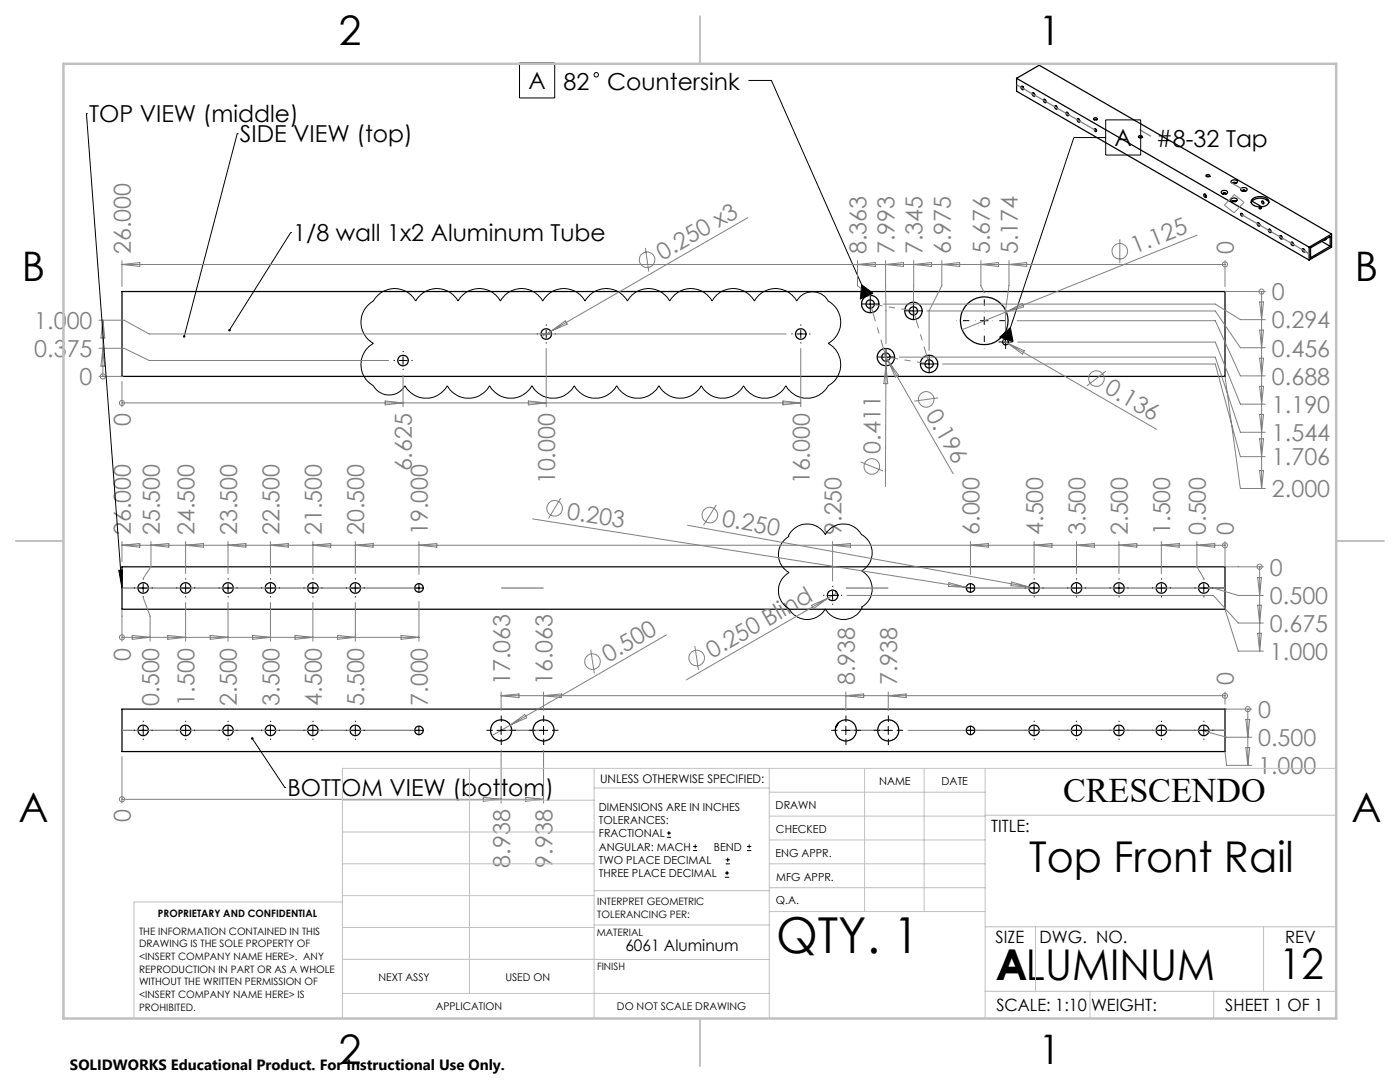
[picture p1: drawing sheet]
<svg xmlns="http://www.w3.org/2000/svg" width="279mm" height="216mm" viewBox="0 0 279 216" stroke-linecap="round" stroke-linejoin="round" font-family="sans-serif">
<g fill="none" stroke="#000" stroke-width=".25">
<path d="M202.9 15.6v2.6l58.4 33.7M202.9 15.6l58.4 33.7M202.9 15.6l4.5-2.6 58.3 33.7M203.8 17.2a.39 .39 0 0 1 .4 .3 .39 .39 0 0 1-.1 .4l-.3-.3zM204 17.3h.1M204 17.3l.3 .4M206 18.6a.39 .39 0 0 1 .5 .1 .39 .39 0 0 1-.1 .5l-.3-.3zM206.3 18.5l.3 .5M208.3 19.8a.39 .39 0 0 1 .4 .2 .39 .39 0 0 1-.1 .5 .46 .46 0 0 1-.3-.7zM208.5 19.8l.3 .5M210.5 21.1a.37 .37 0 0 1 .5 .3 .37 .37 0 0 1-.2 .4l-.3-.3zM210.7 21.1l.3 .5"/>
<path d="M212.8 22.4a.38 .38 0 0 1 .4 .2 .38 .38 0 0 1-.2 .5l-.3-.4zM213 22.4l.3 .5M215 23.7a.42 .42 0 0 1 .4 .2 .42 .42 0 0 1 0 .5 .51 .51 0 0 1-.4-.7zM215.2 23.7l.3 .5M218.3 23.6a.34 .34 0 0 1 .4-.2 .34 .34 0 0 1 .2 .5 .36 .36 0 0 1-.4 .1 .36 .36 0 0 1-.2-.4zM218.3 23.9h.6M218.4 25.8a.31 .31 0 0 1 .4 .1 .31 .31 0 0 1-.1 .4l-.3-.2zM218.7 25.8l.1 .2M227.3 27.1a.39 .39 0 0 1 .4-.1 .39 .39 0 0 1 .3 .4 .36 .36 0 0 1-.5 .2 .36 .36 0 0 1-.2-.5zM227.3 27.4h.6M227.9 27.4h.1M240.3 38.7a.42 .42 0 0 1 .4 .3 .42 .42 0 0 1-.1 .4 .51 .51 0 0 1-.3-.7z"/>
<path d="M240.5 38.7l.3 .5M240.7 35a.39 .39 0 0 1 .4-.2 .39 .39 0 0 1 .3 .3 .39 .39 0 0 1-.4 .2 .39 .39 0 0 1-.3-.3zM240.8 35.2h.5M241.3 35.2h.1M243.8 38.2a.72 .72 0 0 1 1.2 .3 .69 .69 0 0 1-.7 .3 .69 .69 0 0 1-.6-.5zM244.1 38.6l.2-.1 .4 .2a.34 .34 0 0 0-.6 0zM245.7 36.2a.73 .73 0 0 1 1.2 .2 .74 .74 0 0 1-1.2-.2zM245.7 39.7a.71 .71 0 0 1 1.2 .3 .73 .73 0 0 1-1.3-.2zM246 36.5l.5-.1 .1 .2a.34 .34 0 0 0-.6 0zM247.7 37.6a.72 .72 0 0 1 1.2 .3 .71 .71 0 0 1-.7 .3 .71 .71 0 0 1-.6-.5zM248 38l.2-.1 .4 .2a.34 .34 0 0 0-.4-.2 .34 .34 0 0 0-.3 .2zM248.2 37.9v.3"/>
<path d="M249.9 39.8a2.28 2.28 0 0 1 3.3 .3 1.37 1.37 0 0 1-1.7 1.2 1.47 1.47 0 0 1-1.8-1.2zM24.3 58.2h220.2v16.9h-220.2zM246 40.1l.4-.1 .2 .2a.37 .37 0 0 0-.6 0zM247.6 42.6a.27 .27 0 0 1 .4 .1 .27 .27 0 0 1-.2 .4zM247.9 42.6l.1 .3M249.7 40.4a2.2 2.2 0 0 1 3.5 0M249.9 40.1l1.9 1.2M251 44.4a.42 .42 0 0 1 .4 .3 .42 .42 0 0 1-.1 .5 .51 .51 0 0 1-.3-.8zM251.2 44.4l.3 .5M251.8 40.1a.3 .3 0 0 1 .4 .2 .3 .3 0 0 1-.2 .4l-.2-.4zM252.1 40.2l.1 .3M253.2 45.8a.37 .37 0 0 1 .4 .2 .37 .37 0 0 1-.1 .4l-.3-.3z"/>
<path d="M253.4 45.8l.3 .4M255.4 47.1a.36 .36 0 0 1 .5 .2 .36 .36 0 0 1-.2 .4l-.3-.4zM255.7 47.1l.2 .4M257.7 48.3a.43 .43 0 0 1 .4 .2 .43 .43 0 0 1 0 .5 .5 .5 0 0 1-.4-.7zM257.9 48.3l.3 .5M259.9 49.6a.41 .41 0 0 1 .4 .2 .41 .41 0 0 1 0 .5 .46 .46 0 0 1-.4-.7zM260.1 49.6l.3 .5M261.3 49.3v2.6M261.5 49.5l4-2.3v1.9l-4 2.3zM263.8 48.2l1.7 .9M264.6 47.7l-.1 .2h-.1M265.7 46.7l-4.4 2.6"/>
<path d="M265.7 46.7v2.6l-4.4 2.6M24.3 113.1h220.2v8.5h-220.2zM166.8 118l.4 .7M24.3 141.5h220.2v8.5h-220.2zM167.2 144.4l-.4 .7"/>
<circle cx="251.5" cy="41.6" r=".18"/>
<circle cx="80.4" cy="71.9" r="1.06"/>
<circle cx="109" cy="66.6" r="1.06"/>
<circle cx="159.8" cy="66.6" r="1.06"/>
<circle cx="173.7" cy="60.7" r=".83"/>
<circle cx="173.7" cy="60.7" r="1.75"/>
<circle cx="176.8" cy="71.3" r=".83"/>
<circle cx="176.8" cy="71.3" r="1.75"/>
<circle cx="182.3" cy="62" r=".83"/>
<circle cx="182.3" cy="62" r="1.74"/>
<circle cx="185.4" cy="72.6" r="1.74"/>
<circle cx="185.4" cy="72.6" r=".84"/>
<circle cx="196.4" cy="64" r="4.8"/>
<circle cx="200.7" cy="68.3" r=".58"/>
<circle cx="28.6" cy="117.3" r="1.06"/>
<circle cx="37" cy="117.3" r="1.06"/>
<circle cx="45.5" cy="117.3" r="1.06"/>
<circle cx="54" cy="117.3" r="1.06"/>
<circle cx="62.4" cy="117.3" r="1.06"/>
<circle cx="70.9" cy="117.3" r="1.06"/>
<circle cx="83.6" cy="117.3" r=".85"/>
<circle cx="166.2" cy="118.8" r="1.06"/>
<circle cx="193.7" cy="117.3" r=".85"/>
<circle cx="206.4" cy="117.3" r="1.06"/>
<circle cx="214.8" cy="117.3" r="1.06"/>
<circle cx="223.3" cy="117.3" r="1.06"/>
<circle cx="231.8" cy="117.3" r="1.06"/>
<circle cx="240.2" cy="117.3" r="1.06"/>
<circle cx="28.6" cy="145.7" r="1.06"/>
<circle cx="37" cy="145.7" r="1.06"/>
<circle cx="45.5" cy="145.7" r="1.06"/>
<circle cx="54" cy="145.7" r="1.06"/>
<circle cx="62.4" cy="145.7" r="1.06"/>
<circle cx="70.9" cy="145.7" r="1.06"/>
<circle cx="83.6" cy="145.7" r=".85"/>
<circle cx="100" cy="145.7" r="2.11"/>
<circle cx="108.5" cy="145.7" r="2.11"/>
<circle cx="168.8" cy="145.7" r="2.11"/>
<circle cx="177.3" cy="145.7" r="2.11"/>
<circle cx="193.7" cy="145.7" r=".85"/>
<circle cx="206.4" cy="145.7" r="1.06"/>
<circle cx="214.8" cy="145.7" r="1.06"/>
<circle cx="223.3" cy="145.7" r="1.06"/>
<circle cx="231.8" cy="145.7" r="1.06"/>
<circle cx="240.2" cy="145.7" r="1.06"/>
</g>
<g fill="none" stroke="#808080" stroke-width=".2">
<path d="M24.3 52v5.2M24.3 52.8l3.6-.4v.8zM24.3 52.8h220.2M128.8 49.5l.7 4.7M149.3 43.4l-39.4 22.7M171.1 52v5l2.6 2M171.1 52.8l3.6-.4v.8zM176.7 52l.1 16.6M176.7 52.8l3.6-.4v.8zM182.4 52l-.1 8.4M182.4 52.8l3.5-.4v.8zM188 52v5l-2.6 5v8"/>
<path d="M188 52.8l3.5-.4v.8zM195.8 52v5l.6 1.4M195.8 52.8l3.5-.4v.8zM201.4 52v5l-.7 5v3.8M201.4 52.8l3.5-.4v.8zM223.5 47.7v4.8M238.9 46.9l-38.1 15.3M244.5 52.8h.1M244.5 58.2h8M244.5 52v5.2M251.8 58.2h.1M251.8 58.2v39.3"/>
<path d="M19.8 75.1h4.5M19.8 69.5h5l5 2.4h47.7M19.8 63.9h5l5 2.7h127.1M20.5 75.1h.1M20.5 63.9v11.2M20.5 69.5l.4 3.6h-.8zM20.5 63.9l.4 3.6h-.8zM24.3 76.1v5.1M24.3 75.1h.1M80.4 74.8v6.4M109 69.5v11.7M109.9 66.1l-1.8 1.1"/>
<path d="M109.9 66.1l2.9-2.1 .4 .7zM159.8 69.5v11.7M176.3 60.7h66.2l5 3.1h5M176.4 70.5l.8 1.5M176.8 69.5v3.5M176.8 73l-.1 24.1M176.8 73l.4 3.6h-.8zM177.2 72l13 22.5M177.2 72l2.1 2.9-.6 .3zM179.5 71.3h63l5 15h5M185 62.1h57.5l5 7.3h5M187.2 79.4l-4.7 .6"/>
<path d="M188.1 72.6h54.4l5 18.5h5M200.2 68l1 .5M200.8 62.2l-8.8 3.6M200.8 62.2l3.2-1.7 .3 .7zM201.2 68.5l29.7 17.2M201.2 68.5l3.2 1.5-.4 .7zM203 64h39.5l5 11h5M203.1 68.3h39.4l5 12.3h5M220.7 74l-3.8 3M244.5 75.1l3 22.4h5M251.4 60.3h.8l-.4 3.5zM251.4 65.9h.8l-.4 3.5z"/>
<path d="M251.4 71.5h.8l-.4 3.5zM251.4 77.1h.8l-.4 3.5zM24.3 80.4h.1M24.3 80.4h135.5M76.9 80l3.5 .4-3.5 .4zM105.4 80l3.6 .4-3.6 .4zM111.9 99.4l-2.4 4.1M156.2 80l3.6 .4-3.6 .4zM171.8 92.2l4.4 1.8M251.4 82.7h.8l-.4 3.6zM251.4 87.6h.8l-.4 3.5zM251.4 93.9h.8l-.4 3.6z"/>
<path d="M24.3 108.8h220.2M24.3 108.1v4M24.3 108.8l3.6-.4v.8zM28.6 119.2l1.4 3.7v5.1M30.1 108.1v5l-1.5 2.3M30.1 108.8l3.6-.4v.8zM37 108.1v6.3M37 108.8l3.6-.4v.8zM45.5 108.1v6.3M45.5 108.8l3.6-.4v.8zM54 108.1v6.3M54 108.8l3.5-.4v.8z"/>
<path d="M62.4 108.1v6.3M62.4 108.8l3.6-.4v.8zM70.9 108.1v6.3M70.9 108.8l3.6-.4v.8zM83.6 108.1v6.5M83.6 108.8l3.6-.4v.8zM106.3 103.5l86.5 13.7M137.2 104.8l68.2 12.3M142.9 100.8l-2.5 4M165.2 119.3l-28.3 16.4M166.2 108.1v7.8M166.2 108.8l3.5-.4v.8z"/>
<path d="M167.1 118.3l-1.9 1M169.1 118.8h73l5 5.5h5M189.4 116.3l3.4 .9-3.5-.2zM192.8 117.2l1.7 .3M193.7 108.1v6.5M193.7 108.8l3.5-.4v.8zM201.9 116.1l3.5 1-3.6-.2zM205.4 117.1l2 .4M206.4 108.1v6.3M206.4 108.8l3.5-.4v.8zM214.8 108.1v6.3M214.8 108.8l3.6-.4v.8z"/>
<path d="M223.3 108.1v6.3M223.3 108.8l3.6-.4v.8zM231.8 108.1v6.3M231.8 108.8l3.5-.4v.8zM238.9 108.1v5l1.3 2.3M238.9 108.8l3.5-.4v.8zM243.1 117.3h-1l5 1.5h5M244.5 108.8h.1M244.5 108.1v5h7.6M251 115.3h.7l-.3 3.5zM251.4 113.1h.1M251.4 113.1v16.8"/>
<path d="M24.3 127.2h.1M24.3 121.6v6.4M24.3 127.2h59.3M26.4 126.8l3.6 .4-3.6 .4zM33.5 126.8l3.5 .4-3.5 .4zM37 120.2v7.8M41.9 126.8l3.6 .4-3.6 .4zM45.5 120.2v7.8M50.4 126.8l3.6 .4-3.6 .4zM54 120.2v7.8M58.9 126.8l3.5 .4-3.5 .4zM62.4 120.2v7.8"/>
<path d="M67.3 126.8l3.6 .4-3.6 .4zM70.9 120.2v7.8M80 126.8l3.6 .4-3.6 .4zM83.6 120v8M100 138.8h144.5M100 138.1v3.7M100 138.8l3.6-.3v.7zM108.5 138.1v3.7M108.5 138.8l3.5-.3v.7zM117.9 129.6l.7 4.8M133.1 126.6l-31.3 18.1M138.7 128.9l.7 4.8"/>
<path d="M162 120.8l3.2-1.5-2.9 2.2zM168.8 138.1v3.7M168.8 138.8l3.6-.3v.7zM177.3 138.1v3.7M177.3 138.8l3.5-.3v.7zM244.5 138.8h.1M244.5 121.6l2.6 8.3h5M244.5 138.1v2.4M251 126.4h.7l-.3 3.5zM251 120.8h.7l-.3 3.5zM24.3 159.5h.1M24.3 151v9.2"/>
<path d="M24.3 159.5h84.2M96.4 159.1l3.6 .4-3.6 .4zM100 149.7v10.5M101.8 144.7l-3.6 2.1M101.8 144.7l2.9-2.1 .4 .6zM104.9 159.1l3.6 .4-3.6 .4zM108.5 149.7v10.5M181.2 145.7h58.6l5 1.4h5M244.5 141.5h5.3M244.5 150l.3 2.7h5M248.6 143.5h.8l-.4 3.6zM248.6 149.2h.8l-.4 3.5z"/>
<path d="M249 141.5h.1M249 141.5v11.2"/>
<circle cx="129.1" cy="51.8" r="1.56"/>
<circle cx="223.5" cy="50.1" r="1.55"/>
<circle cx="244.5" cy="52.8" r=".5"/>
<circle cx="251.8" cy="58.2" r=".51"/>
<circle cx="20.5" cy="75.1" r=".51"/>
<circle cx="184.8" cy="79.7" r="1.55"/>
<circle cx="218.8" cy="75.5" r="1.55"/>
<circle cx="24.3" cy="80.4" r=".51"/>
<circle cx="174" cy="93.1" r="1.55"/>
<circle cx="110.7" cy="101.4" r="1.56"/>
<circle cx="141.7" cy="102.8" r="1.56"/>
<circle cx="244.5" cy="108.8" r=".51"/>
<circle cx="251.4" cy="113.1" r=".5"/>
<circle cx="24.3" cy="127.2" r=".5"/>
<circle cx="118.3" cy="132" r="1.55"/>
<circle cx="139" cy="131.3" r="1.55"/>
<circle cx="244.5" cy="138.8" r=".51"/>
<circle cx="24.3" cy="159.5" r=".5"/>
<circle cx="249" cy="141.5" r=".52"/>
</g>
<g fill="none" stroke="#000" stroke-width=".2">
<path d="M103.7 12.6h7v6.9h-7zM149.4 16.1h4.6l19 43M17.3 22.7h.1M17.3 22.7l7 94.6M47.3 26.7l-10.5 40.4M47.3 26.7h.1M220.7 27.4h-6.4l-13.4 40.3M220.7 23.9h6.9v7h-6.9zM58 46.4l-12.2 19.5M58 46.4h.1M75 59.3a4.8 4.8 0 0 1 8 .8 4.8 4.8 0 0 1 8.4 0 4.8 4.8 0 0 1 8.5 0 4.8 4.8 0 0 1 8.4 0 4.8 4.8 0 0 1 8.5 0 4.8 4.8 0 0 1 8.4 0 4.8 4.8 0 0 1 8.5 0 4.8 4.8 0 0 1 8.4 0 4.8 4.8 0 0 1 8.5 0 4.8 4.8 0 0 1 8.4 0 3.6 3.6 0 0 1 6.3 0 4.8 4.8 0 0 1 0 8.4 4.8 4.8 0 0 1 0 8.5 4.8 4.8 0 0 1-8.5 0 4.9 4.9 0 0 1-8.4 0 4.8 4.8 0 0 1-8.5 0 4.8 4.8 0 0 1-8.4 0 4.9 4.9 0 0 1-8.5 0 4.8 4.8 0 0 1-8.4 0 4.9 4.9 0 0 1-8.4 0 4.8 4.8 0 0 1-8.5 0 4.9 4.9 0 0 1-8.4 0 4.8 4.8 0 0 1-8.5 0 3.6 3.6 0 0 1-6.3 0 4.9 4.9 0 0 1 0-8.5 4.8 4.8 0 0 1 0-8.4zM172 56.8l2.2 1.7-2.5 1.2z"/>
<path d="M173.7 59.8v1.7M79.6 71.9h1.7M80.4 71.1v1.7M108.2 66.6h1.7M109 65.8v1.7M159 66.6h1.7M159.8 65.8v1.7M172.8 60.7h1.7M176 71.3h1.6M176.8 70.4v1.7M181.5 62.1h1.6M182.3 61.2v1.7"/>
<path d="M184.6 72.6h1.7M185.4 71.8v1.6M195.6 64h1.7M196.4 63.2v1.6M199.5 67.3l2.1-1.9 .6 2.8zM199.8 68.3h1.7M200.7 67.4v1.7M23.7 113.8l.7-.1-.1 3.6zM27.7 117.3h1.7M28.6 116.5v1.6M36.2 117.3h1.7M37 116.5v1.6"/>
<path d="M44.7 117.3h1.7M45.5 116.5v1.6M53.1 117.3h1.7M54 116.5v1.6M61.6 117.3h1.7M62.4 116.5v1.6M70.1 117.3h1.7M70.9 116.5v1.6M82.8 117.3h1.7M83.6 116.5v1.6M158 106a4.1 4.1 0 0 1 6.7 .7 4.1 4.1 0 0 1 7.2 0 4.1 4.1 0 0 1 0 7.2 4.1 4.1 0 0 1 0 7.2l.1 .1a4.1 4.1 0 0 1-3.5 2.4 4.1 4.1 0 0 1-3.8-2.1 4.1 4.1 0 0 1-7.2 0 4.1 4.1 0 0 1 0-7.2 4.1 4.1 0 0 1 0-7.3l-.1-.2zM165.3 118.8h1.7"/>
<path d="M166.2 118v1.6M192.8 117.3h1.7M193.7 116.5v1.6M205.5 117.3h1.7M206.4 116.5v1.6M214 117.3h1.7M214.8 116.5v1.6M222.5 117.3h1.7M223.3 116.5v1.6M230.9 117.3h1.7M231.8 116.5v1.6M239.4 117.3h1.7"/>
<path d="M240.2 116.5v1.6M27.7 145.7h1.7M28.6 144.9v1.7M36.2 145.7h1.7M37 144.9v1.7M44.7 145.7h1.7M45.5 144.9v1.7M50.3 147.4l6.5 9.7M53.1 145.7h1.7M54 144.9v1.7M56.8 157.1h.1M61.6 145.7h1.7"/>
<path d="M62.4 144.9v1.7M70.1 145.7h1.7M70.9 144.9v1.7M82.8 145.7h1.7M83.6 144.9v1.7M99.2 145.7h1.7M100 144.9v1.7M107.6 145.7h1.7M108.5 144.9v1.7M168 145.7h1.7M168.8 144.9v1.7M176.4 145.7h1.7"/>
<path d="M177.3 144.9v1.7M192.8 145.7h1.7M193.7 144.9v1.7M205.5 145.7h1.7M206.4 144.9v1.7M214 145.7h1.7M214.8 144.9v1.7M222.5 145.7h1.7M223.3 144.9v1.7M230.9 145.7h1.7M231.8 144.9v1.7M239.4 145.7h1.7"/>
<path d="M240.2 144.9v1.7M133.1 167.1h.8M133.1 166.2h.8M133.5 165.8v.9M138.3 169.7h.8M138.3 168.9h.8M138.7 168.5v.8M144.7 175h.8M144.7 174.2h.8M144.8 172.4h.9M144.8 171.6h.9M145.1 173.8v.8"/>
<path d="M145.2 171.1v.9M149.1 169.7h.8M149.1 168.9h.8M149.5 168.5v.8"/>
<circle cx="119" cy="14.9" r=".45"/>
</g>
<path d="M202.9 16.9l15.7 9.1M227.4 25.9l2.3 1.3M245.7 36.4l2.2 1.3M247.8 42.8l13.5 7.8-1.2-.6M24.3 117.3h59.3M100 117.3h8.5M168.8 117.3h8.5M193.7 117.3h50.8M24.3 145.7h59.3M100 145.7h8.5M168.8 145.7h8.5M193.7 145.7h50.8" fill="none" stroke="#808080" stroke-width=".25"/>
<g fill="none" stroke="#000" stroke-width=".2" stroke-dasharray="15.2 1.3 1.3 1.3" stroke-linecap="butt">
<path d="M173.7 59.8v-.8M78.8 71.9h-.2M80.5 70.3v-.3M80.5 73.6v.2M82.1 71.9h.2M107.4 66.6h-.3M109 65v-.3M109 68.3v.2M110.7 66.6h.2M158.2 66.6h-.3M159.8 65v-.3M159.8 68.3v.2"/>
<path d="M161.5 66.6h.2M172.9 60.7h-.9M173.7 61.5v.8M174.5 60.7h.9M176 71.2h-.8M176.8 70.4v-.8M176.8 72.1v.8M177.7 71.2h.8M181.5 62h-.9M182.3 61.2v-.8M182.3 62.9v.8M183.1 62h.9"/>
<path d="M184.6 72.6h-.8M185.4 71.8v-.9M185.4 73.4v.9M186.3 72.6h.8M199.9 68.2h-.6M200.7 67.4v-.6M200.7 69.1v.5M201.5 68.2h.6M26.9 117.3h-.2M28.6 115.6v-.2M28.6 119v.2M30.3 117.3h.2"/>
<path d="M35.4 117.3h-.2M37.1 115.6v-.2M37.1 119v.2M38.7 117.3h.3M43.9 117.3h-.3M45.5 115.6v-.2M45.5 119v.2M47.2 117.3h.2M52.3 117.3h-.2M54 115.6v-.2M54 119v.2M55.7 117.3h.2"/>
<path d="M60.8 117.3h-.2M62.5 115.6v-.2M62.5 119v.2M64.1 117.3h.3M69.3 117.3h-.3M70.9 115.6v-.2M70.9 119v.2M72.6 117.3h.2M82 117.3h-.1M164.5 118.8h-.2M166.2 117.1v-.2M167.8 118.8h.3"/>
<path d="M204.7 117.3h-.2M206.4 115.6v-.2M206.4 119v.2M208.1 117.3h.2M213.2 117.3h-.2M214.9 115.6v-.2M214.9 119v.2M216.5 117.3h.3M221.7 117.3h-.3M223.3 115.6v-.2M223.3 119v.2M225 117.3h.2"/>
<path d="M230.1 117.3h-.2M231.8 115.6v-.2M231.8 119v.2M233.5 117.3h.2M238.6 117.3h-.2M240.3 115.6v-.2M240.3 119v.2M241.9 117.3h.3M166.2 120.5v.2M26.9 145.7h-.2M28.6 144.1v-.3M28.6 147.4v.2"/>
<path d="M30.3 145.7h.2M35.4 145.7h-.2M37.1 144.1v-.3M37.1 147.4v.2M38.7 145.7h.3M43.9 145.7h-.3M45.5 144.1v-.3M45.5 147.4v.2M47.2 145.7h.2M52.3 145.7h-.2M54 144.1v-.3M54 147.4v.2"/>
<path d="M55.7 145.7h.2M60.8 145.7h-.2M62.5 144.1v-.3M62.5 147.4v.2M64.1 145.7h.3M69.3 145.7h-.3M70.9 144.1v-.3M70.9 147.4v.2M72.6 145.7h.2M82 145.7h-.1M83.6 144.1v-.1M98.4 145.7h-1.3"/>
<path d="M100 144.1v-1.3M100 147.4v1.3M101.7 145.7h1.3M106.8 145.7h-1.3M108.5 144.1v-1.3M108.5 147.4v1.3M110.2 145.7h1.2M167.2 145.7h-1.3M168.8 144.1v-1.3M168.8 147.4v1.3M170.5 145.7h1.3M175.6 145.7h-1.3"/>
<path d="M177.3 144.1v-1.3M177.3 147.4v1.3M179 145.7h1.2M193.7 144.1v-.1M204.7 145.7h-.2M206.4 144.1v-.3M206.4 147.4v.2M208.1 145.7h.2M213.2 145.7h-.2M214.9 144.1v-.3M214.9 147.4v.2M216.5 145.7h.3"/>
<path d="M221.7 145.7h-.3M223.3 144.1v-.3M223.3 147.4v.2M225 145.7h.2M230.1 145.7h-.2M231.8 144.1v-.3M231.8 147.4v.2M233.5 145.7h.2M238.6 145.7h-.2M240.3 144.1v-.3M240.3 147.4v.2M241.9 145.7h.3"/>
</g>
<path d="M182.3 62l-8.6-1.3M185.4 72.6l-8.6-1.4" fill="none" stroke="#808080" stroke-width=".2" stroke-dasharray="15.2 1.3 1.3 1.3" stroke-dashoffset="12.8" stroke-linecap="butt"/>
<path d="M173.7 60.7l3.1 10.5M182.3 62l3.1 10.6" fill="none" stroke="#808080" stroke-width=".2" stroke-dasharray="15.2 1.3 1.3 1.3" stroke-dashoffset="11.6" stroke-linecap="butt"/>
<path d="M246.3 38.8l-1.9 2.1M246.3 42.5l-1.9-1.6M248.3 40.4l-2 2.1M248.3 40.4l-2-1.6" fill="none" stroke="#808080" stroke-width=".2" stroke-dasharray="15.2 1.3 1.3 1.3" stroke-linecap="butt"/>
<path d="M194.8 64h-4M196.4 62.3v-3.9M196.4 65.7v3.9M198.1 64h3.9" fill="none" stroke="#000" stroke-width=".2" stroke-dasharray="15.2 1.3 1.3 1.3" stroke-dashoffset="15.2" stroke-linecap="butt"/>
<g fill="none" stroke="#c0c0c0" stroke-width=".2">
<path d="M68.3 159.7h50.3M93.7 153.3v44.9M118.6 153.3v49.9M118.6 157.2h34.9M153.5 153.3v49.9M153.5 158.1h43.1M172.5 153.3v28.6M184.4 153.3v28.6M196.6 153.3v49.9M266.7 153.3h-198.4v49.9M68.3 178.7h50.3M68.3 172.4h50.3"/>
<path d="M68.3 166h50.3M68.3 180h-41.6v23.2M118.6 177.7h35M153.5 167.6h43.1M153.5 162.8h43.1M153.5 172.4h43.1M153.5 177.1h43.1M196.6 162.7h70.1M68.3 198.2h85.2M68.3 191.4l85.2 .1M68.3 185.1h50.3M118.6 184.6h35"/>
<path d="M153.6 181.9h43M196.6 197.8h70.1M196.6 184.9h70.1M206.7 184.9v12.9M217.5 197.8v5.4M242.2 197.8v5.4M252.2 184.9v12.9"/>
</g>
<path d="M139.7 3.2v9.5M3.1 107.9h9.6M266.7 107.9h9.5M139.7 203.2v9.6" fill="none" stroke="#c0c0c0" stroke-width=".25"/>
<path d="M12.7 12.7h254v190.5h-254z" fill="none" stroke="#c0c0c0" stroke-width=".5"/>
<g fill="#000">
<path d="M45.6 65.7l-.1 .2 .2 .2 .1-.2-.1 .2a.26 .26 0 0 0 .3-.1 .26 .26 0 0 0 0-.3 .26 .26 0 0 0-.4 0zM36.5 67v.2l.2 .2 .1-.3-.1 .3 .2-.1 .1-.2a.25 .25 0 0 0-.2-.2 .25 .25 0 0 0-.3 .1zM172 56.8l2.2 1.7-2.5 1.2zM199.5 67.3l2.1-1.9 .6 2.8z"/>
<path d="M23.7 113.8l.7-.1-.1 3.6zM50.2 147.2a.26 .26 0 0 0 .1 .4 .26 .26 0 0 0 .3-.3 .26 .26 0 0 0-.4-.2l.1 .3z"/>
</g>
<text font-size="9.9" x="154.9" y="190.2">QTY. 1</text>
<g font-size="8.5">
<text x="205.4" y="174">Top Front Rail</text>
<text x="198.6" y="195.5">ALUMINUM</text>
<text x="198.9" y="195.5">A</text>
<text x="255.3" y="195.4">12</text>
</g>
<g font-size="8.1">
<text x="67.6" y="8.9">2</text>
<text x="207.3" y="8.9">1</text>
<text x="4.4" y="56.2">B</text>
<text x="270.4" y="56.2">B</text>
<text x="3.7" y="164.1">A</text>
<text x="269.7" y="164.1">A</text>
<text x="67.6" y="212.4">2</text>
<text x="207.3" y="212.4">1</text>
</g>
<text font-size="6.9" x="212.2" y="160.1">CRESCENDO</text>
<g font-size="4.7">
<text x="105.5" y="17.8">A</text>
<text x="112.5" y="17.9">82</text>
<text x="121.1" y="17.9">Countersink</text>
<text x="17.8" y="24.4">TOP VIEW (middle)</text>
<text x="47.9" y="28.4">SIDE VIEW (top)</text>
<text x="222.5" y="29.2">A</text>
<text x="230.7" y="29.3">#8-32 Tap</text>
<text x="58.5" y="48.2">1/8 wall 1x2 Aluminum Tube</text>
<text x="57.4" y="158.9">BOTTOM VIEW (bottom)</text>
</g>
<g font-size="4.7" fill="#808080">
<text x="26.1" y="50.7" transform="rotate(-90 26.1 50.7)">26.000</text>
<text x="132.2" y="52" transform="rotate(-30 132.2 52)">0.250 x3</text>
<text x="172.9" y="50.7" transform="rotate(-90 172.9 50.7)">8.363</text>
<text x="178.5" y="50.7" transform="rotate(-90 178.5 50.7)">7.993</text>
<text x="184.1" y="50.7" transform="rotate(-90 184.1 50.7)">7.345</text>
<text x="189.7" y="50.7" transform="rotate(-90 189.7 50.7)">6.975</text>
<text x="197.5" y="50.7" transform="rotate(-90 197.5 50.7)">5.676</text>
<text x="203.1" y="50.7" transform="rotate(-90 203.1 50.7)">5.174</text>
<text x="226.5" y="50.7" transform="rotate(-22 226.5 50.7)">1.125</text>
<text x="246.3" y="50.7" transform="rotate(-90 246.3 50.7)">0</text>
<text x="253.8" y="59.9">0</text>
<text x="6.8" y="65.6">1.000</text>
<text x="253.8" y="65.5">0.294</text>
<text x="6.8" y="71.2">0.375</text>
<text x="253.8" y="71.2">0.456</text>
<text x="15.9" y="76.9">0</text>
<text x="253.8" y="76.8">0.688</text>
<text x="184.7" y="82.8" transform="rotate(60 184.7 82.8)">0.196</text>
<text x="220.2" y="78.3" transform="rotate(30 220.2 78.3)">0.136</text>
<text x="253.8" y="82.4">1.190</text>
<text x="26.1" y="85" transform="rotate(-90 26.1 85)">0</text>
<text x="253.8" y="88">1.544</text>
<text x="82.2" y="94.1" transform="rotate(-90 82.2 94.1)">6.625</text>
<text x="175.7" y="90.5" transform="rotate(-90 175.7 90.5)">0.411</text>
<text x="253.8" y="92.9">1.706</text>
<text x="110.8" y="96.7" transform="rotate(-90 110.8 96.7)">10.000</text>
<text x="161.6" y="96.7" transform="rotate(-90 161.6 96.7)">16.000</text>
<text x="253.8" y="99.2">2.000</text>
<text x="26.1" y="106.7" transform="rotate(-90 26.1 106.7)">26.000</text>
<text x="31.9" y="106.7" transform="rotate(-90 31.9 106.7)">25.500</text>
<text x="38.8" y="106.7" transform="rotate(-90 38.8 106.7)">24.500</text>
<text x="47.3" y="106.7" transform="rotate(-90 47.3 106.7)">23.500</text>
<text x="55.8" y="106.7" transform="rotate(-90 55.8 106.7)">22.500</text>
<text x="64.2" y="106.7" transform="rotate(-90 64.2 106.7)">21.500</text>
<text x="72.7" y="106.7" transform="rotate(-90 72.7 106.7)">20.500</text>
<text x="85.4" y="106.7" transform="rotate(-90 85.4 106.7)">19.000</text>
<text x="113" y="103.5" transform="rotate(9 113 103.5)">0.203</text>
<text x="143.9" y="104.9" transform="rotate(10 143.9 104.9)">0.250</text>
<text x="167.9" y="106.7" transform="rotate(-90 167.9 106.7)">9.250</text>
<text x="195.5" y="106.7" transform="rotate(-90 195.5 106.7)">6.000</text>
<text x="208.2" y="106.7" transform="rotate(-90 208.2 106.7)">4.500</text>
<text x="216.6" y="106.7" transform="rotate(-90 216.6 106.7)">3.500</text>
<text x="225.1" y="106.7" transform="rotate(-90 225.1 106.7)">2.500</text>
<text x="233.6" y="106.7" transform="rotate(-90 233.6 106.7)">1.500</text>
<text x="240.6" y="106.7" transform="rotate(-90 240.6 106.7)">0.500</text>
<text x="246.3" y="106.7" transform="rotate(-90 246.3 106.7)">0</text>
<text x="253.4" y="114.8">0</text>
<text x="253.4" y="120.6">0.500</text>
<text x="26.1" y="131.8" transform="rotate(-90 26.1 131.8)">0</text>
<text x="142.1" y="131.5" transform="rotate(-30 142.1 131.5)">0.250 Blind</text>
<text x="253.4" y="131.7">1.000</text>
<text x="253.4" y="126.1">0.675</text>
<text x="101.8" y="136.8" transform="rotate(-90 101.8 136.8)">17.063</text>
<text x="110.3" y="136.8" transform="rotate(-90 110.3 136.8)">16.063</text>
<text x="121.3" y="132.2" transform="rotate(-30 121.3 132.2)">0.500</text>
<text x="170.6" y="136.8" transform="rotate(-90 170.6 136.8)">8.938</text>
<text x="179.1" y="136.8" transform="rotate(-90 179.1 136.8)">7.938</text>
<text x="246.3" y="136.8" transform="rotate(-90 246.3 136.8)">0</text>
<text x="31.7" y="140.9" transform="rotate(-90 31.7 140.9)">0.500</text>
<text x="38.8" y="140.9" transform="rotate(-90 38.8 140.9)">1.500</text>
<text x="47.3" y="140.9" transform="rotate(-90 47.3 140.9)">2.500</text>
<text x="55.8" y="140.9" transform="rotate(-90 55.8 140.9)">3.500</text>
<text x="64.2" y="140.9" transform="rotate(-90 64.2 140.9)">4.500</text>
<text x="72.7" y="140.9" transform="rotate(-90 72.7 140.9)">5.500</text>
<text x="85.4" y="140.9" transform="rotate(-90 85.4 140.9)">7.000</text>
<text x="251.1" y="143.3">0</text>
<text x="251.1" y="148.9">0.500</text>
<text x="251.1" y="154.5">1.000</text>
<text x="26.1" y="164.1" transform="rotate(-90 26.1 164.1)">0</text>
<text x="101.8" y="173.2" transform="rotate(-90 101.8 173.2)">8.938</text>
<text x="110.3" y="173.2" transform="rotate(-90 110.3 173.2)">9.938</text>
</g>
<g font-size="3.4">
<text x="197.8" y="166">TITLE:</text>
<text x="198.7" y="188.1">SIZE</text>
<text x="207.5" y="188.1">DWG. NO.</text>
<text x="256.5" y="188.2">REV</text>
<text x="198.8" y="201.7">SCALE: 1:10</text>
<text x="217.7" y="201.8">WEIGHT:</text>
<text x="244.5" y="201.7">SHEET 1 OF 1</text>
</g>
<text font-size="3.2" x="124.8" y="189.8">6061 Aluminum</text>
<text font-size="3" x="14" y="213.5">SOLIDWORKS Educational Product. For Instructional Use Only.</text>
<text font-size="2.4" x="119.8" y="156.2">UNLESS OTHERWISE SPECIFIED:</text>
<g font-size="2.2">
<text x="119.5" y="161.8">DIMENSIONS ARE IN INCHES</text>
<text x="154.8" y="161.4">DRAWN</text>
<text x="175.4" y="156.6">NAME</text>
<text x="187.9" y="156.7">DATE</text>
<text x="119.5" y="164.4">TOLERANCES:</text>
<text x="119.5" y="167.1">FRACTIONAL</text>
<text x="154.9" y="166.3">CHECKED</text>
<text x="119.5" y="169.7">ANGULAR: MACH</text>
<text x="119.5" y="172.4">TWO PLACE DECIMAL</text>
<text x="142.5" y="169.7">BEND</text>
<text x="154.8" y="171">ENG APPR.</text>
<text x="119.5" y="175">THREE PLACE DECIMAL</text>
<text x="154.9" y="175.7">MFG APPR.</text>
<text x="154.9" y="180.4">Q.A.</text>
</g>
<g font-size="2.1">
<text x="75.5" y="195.7">NEXT ASSY</text>
<text x="100.9" y="195.7">USED ON</text>
<text x="86.9" y="201.5">APPLICATION</text>
<text x="123.1" y="201.6">DO NOT SCALE DRAWING</text>
</g>
<g font-size="2">
<text x="31.5" y="182.9">PROPRIETARY AND CONFIDENTIAL</text>
<text x="119.2" y="180.6">INTERPRET GEOMETRIC</text>
<text x="119.2" y="183.1">TOLERANCING PER:</text>
<text x="27.8" y="186.5">THE INFORMATION CONTAINED IN THIS</text>
<text x="27.8" y="189">DRAWING IS THE SOLE PROPERTY OF</text>
<text x="27.8" y="191.6">&lt;INSERT COMPANY NAME HERE&gt;. ANY</text>
<text x="119.1" y="186.7">MATERIAL</text>
<text x="27.8" y="194.1">REPRODUCTION IN PART OR AS A WHOLE</text>
<text x="27.8" y="196.6">WITHOUT THE WRITTEN PERMISSION OF</text>
<text x="119.1" y="193.5">FINISH</text>
<text x="27.8" y="199.1">&lt;INSERT COMPANY NAME HERE&gt; IS</text>
<text x="27.8" y="201.7">PROHIBITED.</text>
</g>
</svg>
